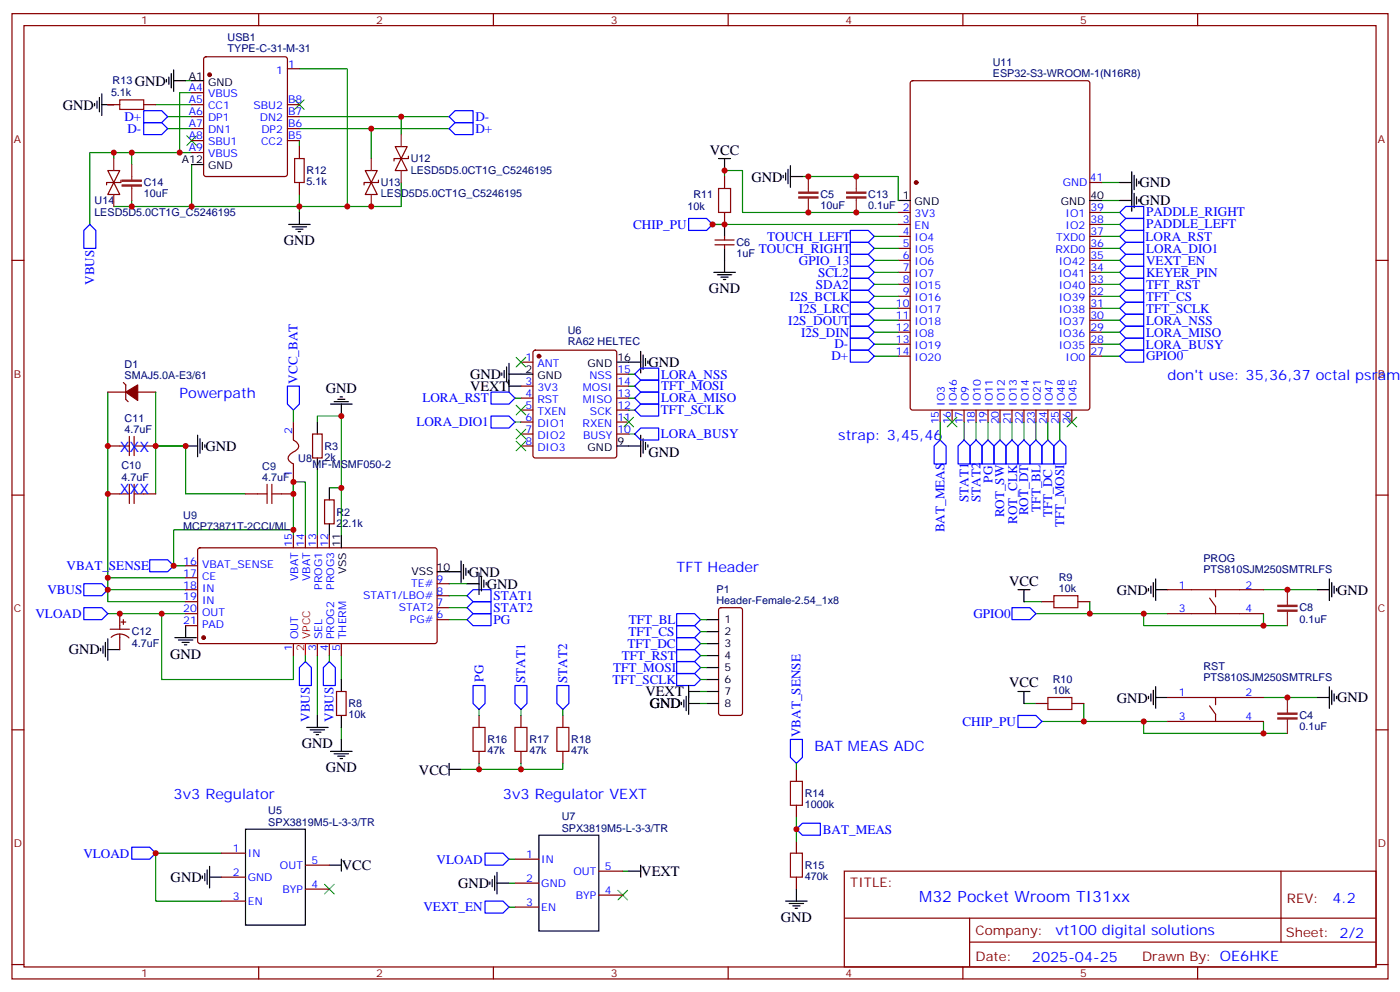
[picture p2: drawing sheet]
<svg xmlns="http://www.w3.org/2000/svg" width="412mm" height="292mm" viewBox="0 0 412 292" stroke-linecap="round" stroke-linejoin="round" font-family="sans-serif">
<g fill="none" stroke="#870000" stroke-width=".35">
<path d="M3.5 4h405.4v284.4h-405.4zM7.1 7.5h398.2v277.3h-398.2zM60.2 16.9l.5-.2h23.3l.5 .2 .2 .5v33.9l-.3 .5-.4 .2h-23.3l-.5-.2-.2-.5v-33.9zM76.2 4v3.5M145.3 4v3.5M214.5 4v3.5M283.6 4v3.5M352.8 4v3.5M31.7 30.8h3.6M42.3 30.8h3.6M56.4 30.8h3.6M56.4 27.3h3.6"/>
<path d="M56.4 34.4h3.6M56.4 37.9h3.6M84.7 30.8h3.5M84.7 34.4h3.5M84.7 37.9h3.5M84.7 20.2h3.5M268.3 24l.5-.2h51.5l.7 .4v95.9l-.4 .6-51.8 .1-.6-.5-.1-95.8zM31.7 50.2h3.6l-1.8 3.6zM33.5 53.8l1.8 3.5h-3.6zM35.6 53.1v.7h-4.2v.7M56.4 41.4h3.6M56.4 44.9h3.6"/>
<path d="M84.7 41.4h3.5M88.2 43.2v3.5M88.2 53.8v3.5M107.6 50.2h3.5l-1.7 3.6zM109.4 53.8l1.7 3.5h-3.5zM111.5 53.1v.7h-4.3v.7M116.4 43.2h3.5l-1.7 3.5zM118.2 46.7l1.7 3.5h-3.5zM120.3 46v.7h-4.2v.7M213.4 52v3.5M321 53.8h3.6M3.5 76.7h3.6"/>
<path d="M210.6 72.1h5.7M210.6 70.7h5.7M213.4 62.6v3.5M213.4 69.6v1.1M213.4 72.1v1.1M264.6 76.7h3.5M264.6 62.6h3.5M264.6 66.1h3.5M264.6 69.6h3.5M264.6 73.2h3.5M321 76.7h3.6M321 62.6h3.6"/>
<path d="M321 66.1h3.6M321 69.6h3.6M321 73.2h3.6M405.3 76.7h3.6M264.6 80.2h3.5M264.6 83.7h3.5M264.6 87.3h3.5M264.6 90.8h3.5M264.6 94.3h3.5M264.6 97.9h3.5M321 80.2h3.6M321 83.7h3.6"/>
<path d="M321 87.3h3.6M321 90.8h3.6M321 94.3h3.6M321 97.9h3.6M31.7 115.5h5.3M36.3 112.7l.7 .7v4.2l.7 .7M40.6 115.5h5.3M153.5 106.7h3.5M153.5 113.7h3.5M153.5 117.3h3.5M157.2 103.4l.5-.2h23.3l.5 .2 .2 .5v30.3l-.3 .5-.4 .2h-23.3l-.5-.2-.2-.5v-30.3zM181.7 113.7h3.5"/>
<path d="M181.7 117.3h3.5M181.7 110.2h3.5M264.6 101.4h3.5M264.6 104.9h3.5M321 101.4h3.6M321 104.9h3.6M31.7 131.4h3.6M42.3 131.4h3.6M86.4 124.3v5.3l.4 .3a1.56 1.56 0 0 1 .6 2.7l-1.4 .8a1.56 1.56 0 0 0-.5 2.7l.9 .6v5.3M92.1 127.8h2.8v7.1h-2.8zM153.5 131.4h3.5M153.5 120.8h3.5"/>
<path d="M153.5 124.3h3.5M153.5 127.8h3.5M181.7 120.8h3.5M181.7 124.3h3.5M181.7 127.8h3.5M276.9 120.8v3.5M280.5 120.8v3.5M284 120.8v3.5M287.5 120.8v3.5M291 120.8v3.5M294.6 120.8v3.5M298.1 120.8v3.5"/>
<path d="M301.6 120.8v3.5M305.2 120.8v3.5M308.7 120.8v3.5M312.2 120.8v3.5M315.7 120.8v3.5M3.5 145.8h3.6M31.7 145.5h3.6M42.3 145.5h3.6M72.3 145.5h3.5M82.9 145.5h3.5M86.4 157.8v3.6M90 157.8v3.6"/>
<path d="M93.5 157.8v3.6M95.6 147.2h2.8v7.1h-2.8zM97 157.8v3.6M405.3 145.8h3.6M54.7 166.7h3.5M54.7 170.2h3.5M54.7 173.7h3.5M54.7 177.2h3.5M58.4 161.6l.5-.2h69.4l.5 .7-.1 27.1-.6 .4-69.5-.1-.4-.6v-26.8zM128.8 179h3.5M128.8 175.5h3.5M128.8 171.9h3.5"/>
<path d="M211.9 179.2l.5-.2h5.6l.5 .2 .2 .5v30.3l-.2 .5-.5 .2h-5.6l-.5-.2-.2-.5v-30.3zM306.9 177.2h3.5M317.5 177.2h3.5M344 173.7h28.2M356.3 176.2l1.8 2.4v2.2M358.1 173.7v2.1M32.5 185.3h5.6M32.7 187.7a3.8 3.8 0 0 1 5.3 .2M35.3 180.8v4.5M35.3 186.8v4.5M35.6 183.2h1.4M36.3 182.5v1.4"/>
<path d="M54.7 180.8h3.5M54.7 184.3h3.5M86.4 189.6v3.5M93.5 189.6v3.5M97 189.6v3.5M100.5 189.6v3.5M128.8 182.5h3.5M344 180.8h28.2M3.5 215h3.6M99.1 203.7h2.9v7h-2.9zM141.1 210.7v3.6M153.5 210.7v3.6"/>
<path d="M165.8 210.7v3.6M305.2 207.2h3.5M315.7 207.2h3.6M344 205.5h28.2M344 212.5h28.2M356.3 207.9l1.8 2.5v2.1M358.1 205.5v2.1M405.3 215h3.6M141.1 221.3v3.6M153.5 221.3v3.6M165.8 221.3v3.6M234.6 226.6v3.6"/>
<path d="M234.6 237.2v3.5M65.3 251.3h7M65.3 258.4h7M90 254.8h7M151.7 253.1h7M176.4 256.6h7M234.6 247.8v3.5M234.6 258.4v3.5M248.7 256.6h156.6v28.2h-156.6zM377.3 256.6v20.9M65.3 265.4h7M90 261.9h7"/>
<path d="M151.7 260.1h7M151.7 267.2h7M176.4 263.7h7M248.7 270.5h156.5M285.6 277.5h119.6M285.6 270.5v14.1M3.5 284.1h3.6M76.2 284.8v3.6M145.3 284.8v3.6M214.5 284.8v3.6M283.6 284.8v3.6M352.8 284.8v3.6"/>
<path d="M405.3 284.1h3.6"/>
</g>
<g fill="none" stroke="#3c3" stroke-width=".35">
<path d="M86.8 29.4l2.8 2.8M89.6 29.4l-2.8 2.8M55 40l2.9 2.8M57.9 40l-2.9 2.8M152 119.4l2.9 2.8M152 105.3l2.9 2.8M154.9 119.4l-2.9 2.8M154.9 105.3l-2.9 2.8M152 126.4l2.9 2.9M152 130l2.9 2.8M154.9 126.4l-2.9 2.9M154.9 130l-2.9 2.8"/>
<path d="M183.8 122.9l2.8 2.8M186.6 122.9l-2.8 2.8M279 122.9l2.9 2.8M281.9 122.9l-2.9 2.8M314.3 122.9l2.8 2.8M317.1 122.9l-2.8 2.8M95.6 260.5l2.8 2.8M98.4 260.5l-2.8 2.8M182 262.3l2.9 2.8M184.9 262.3l-2.9 2.8"/>
</g>
<g fill="none" stroke="#00f" stroke-width=".35">
<path d="M42.3 36.1h5.3l1.8 1.8-1.8 1.8h-5.3zM42.3 32.6h5.3l1.8 1.8-1.8 1.7h-5.3zM132.3 37.9l1.8-1.8h5.2v3.6h-5.2zM132.3 34.4l1.8-1.8h5.2v3.5h-5.2zM26.5 66.1l1.7 1.8v5.3h-3.5v-5.3zM202.8 64.3h5.3l1.8 1.8-1.8 1.8h-5.3zM250.5 67.9h5.3l1.7 1.7-1.7 1.8h-5.3zM250.5 71.4h5.3l1.7 1.8-1.7 1.7h-5.3zM250.5 74.9h5.3l1.7 1.8-1.7 1.8h-5.3zM250.5 78.5h5.3l1.7 1.7-1.7 1.8h-5.3zM329.8 62.6l1.8-1.8h5.3v3.5h-5.3zM329.8 66.1l1.8-1.8h5.3v3.6h-5.3z"/>
<path d="M329.8 76.7l1.8-1.8h5.3v3.6h-5.3zM329.8 69.6l1.8-1.7h5.3v3.5h-5.3zM329.8 73.2l1.8-1.8h5.3v3.5h-5.3zM250.5 99.6h5.3l1.7 1.8-1.7 1.8h-5.3zM250.5 82h5.3l1.7 1.7-1.7 1.8h-5.3zM250.5 85.5h5.3l1.7 1.8-1.7 1.7h-5.3zM250.5 89h5.3l1.7 1.8-1.7 1.8h-5.3zM250.5 92.6h5.3l1.7 1.7-1.7 1.8h-5.3zM250.5 96.1h5.3l1.7 1.8-1.7 1.7h-5.3zM329.8 83.7l1.8-1.7h5.3v3.5h-5.3zM329.8 87.3l1.8-1.8h5.3v3.5h-5.3zM329.8 90.8l1.8-1.8h5.3v3.6h-5.3z"/>
<path d="M329.8 80.2l1.8-1.7h5.3v3.5h-5.3zM329.8 94.3l1.8-1.7h5.3v3.5h-5.3zM329.8 97.9l1.8-1.8h5.3v3.5h-5.3zM84.7 113.7h3.5v5.3l-1.8 1.8-1.7-1.8zM144.6 115.5h5.3l1.8 1.8-1.8 1.7h-5.3zM187 110.2l1.7-1.8h5.3v3.6h-5.3zM187 113.7l1.7-1.7h5.3v3.5h-5.3zM187 117.3l1.7-1.8h5.3v3.5h-5.3zM250.5 103.2h5.3l1.7 1.7-1.7 1.8h-5.3zM329.8 104.9l1.8-1.7h5.3v3.5h-5.3zM329.8 101.4l1.8-1.8h5.3v3.6h-5.3zM144.6 122.6h5.3l1.8 1.7-1.8 1.8h-5.3z"/>
<path d="M187 120.8l1.7-1.8h5.3v3.6h-5.3zM187 127.8l1.7-1.7h5.3v3.5h-5.3zM275.2 131.4l1.7-1.8 1.8 1.8v5.3h-3.5zM282.2 131.4l1.8-1.8 1.8 1.8v5.3h-3.6zM287.5 129.6l1.8 1.8v5.3h-3.5v-5.3zM291 129.6l1.8 1.8v5.3h-3.5v-5.3zM294.6 129.6l1.7 1.8v5.3h-3.5v-5.3zM298.1 129.6l1.8 1.8v5.3h-3.6v-5.3zM299.9 131.4l1.7-1.8 1.8 1.8v5.3h-3.5zM305.2 129.6l1.7 1.8v5.3h-3.5v-5.3zM306.9 131.4l1.8-1.8 1.7 1.8v5.3h-3.5zM312.2 129.6l1.8 1.8v5.3h-3.6v-5.3z"/>
<path d="M24.7 179h5.3l1.7 1.8-1.7 1.7h-5.3zM24.7 171.9h5.3l1.7 1.8-1.7 1.8h-5.3zM44.1 164.9h5.3l1.8 1.8-1.8 1.7h-5.3zM137.6 179l1.7-1.8h5.3v3.6h-5.3zM139.3 173.7h5.3v3.5h-5.3l-1.7-1.7zM298.1 179h5.3l1.8 1.8-1.8 1.7h-5.3zM90 194.9l1.7 1.7v5.3h-3.5v-5.3zM97 194.9l1.8 1.7v5.3h-3.6v-5.3zM137.6 182.5l1.7-1.7h5.3v3.5h-5.3zM199.3 194.9h5.3l1.8 1.7-1.8 1.8h-5.3zM199.3 198.4h5.3l1.8 1.8-1.8 1.7h-5.3zM199.3 191.3h5.3l1.8 1.8-1.8 1.8h-5.3z"/>
<path d="M199.3 187.8h5.3l1.8 1.8-1.8 1.7h-5.3zM199.3 184.3h5.3l1.8 1.8-1.8 1.7h-5.3zM199.3 180.8h5.3l1.8 1.7-1.8 1.8h-5.3zM139.3 201.9h3.6v5.3l-1.8 1.8-1.8-1.8zM151.7 201.9h3.5v5.3l-1.7 1.8-1.8-1.8zM164 201.9h3.6v5.3l-1.8 1.8-1.8-1.8zM232.8 217.8h3.6v5.3l-1.8 1.8-1.8-1.8zM299.9 210.7h5.3l1.7 1.8-1.7 1.8h-5.3zM38.8 249.6h5.3l1.8 1.7-1.8 1.8h-5.3zM142.9 251.3h5.3l1.7 1.8-1.7 1.7h-5.3zM234.6 244.3l1.8-1.8h5.3v3.5h-5.3zM142.9 265.4h5.3l1.7 1.8-1.7 1.8h-5.3z"/>
</g>
<g fill="none" stroke="#008700" stroke-width=".35">
<path d="M31.7 30.8h1.8M45.9 30.8h10.5M49.4 37.9h7M49.4 34.4h7M54.7 23.8h1.7M56.4 27.3h-3.5v17.6M88.2 20.2h14.1v40.6M88.2 37.9h44.1M88.2 34.4h44.1M109.4 37.9v8.8M118.2 34.4v5.3M33.5 44.9v1.8"/>
<path d="M38.8 44.9v3.6M38.8 59.1v1.7M56.4 44.9h-29.9v21.2M56.4 48.5v12.3M88.2 41.4v1.8M88.2 57.3v5.3M118.2 53.8v7h-84.7M213.4 52v-1.8h5.3v12.4h45.9M236.4 52h28.2v7.1M324.6 53.8h5.2M324.6 59.1h5.2M209.9 66.1h54.7"/>
<path d="M257.5 73.2h7.1M257.5 69.6h7.1M257.5 76.7h7.1M324.6 66.1h5.2M324.6 73.2h5.2M324.6 69.6h5.2M324.6 76.7h5.2M324.6 62.6h5.2M257.5 83.7h7.1M257.5 87.3h7.1M257.5 90.8h7.1M257.5 80.2h7.1"/>
<path d="M257.5 94.3h7.1M257.5 97.9h7.1M324.6 83.7h5.2M324.6 87.3h5.2M324.6 90.8h5.2M324.6 80.2h5.2M324.6 94.3h5.2M324.6 97.9h5.2M31.7 115.5v58.2M45.9 115.5v15.9h8.8M151.7 117.3h1.8M185.2 110.2h1.8"/>
<path d="M185.2 113.7h1.8M185.2 117.3h1.8M257.5 104.9h7.1M257.5 101.4h7.1M324.6 104.9h5.2M324.6 101.4h5.2M54.7 131.4v14.1h17.6M54.7 131.4h-8.8v14.1M86.4 120.8v3.5M93.5 124.3v-1.7h7v35.2M93.5 138.4v19.4M151.7 124.3h1.8"/>
<path d="M185.2 120.8h1.8M185.2 127.8h1.8M276.9 124.3v5.3M284 124.3v5.3M287.5 124.3v5.3M291 124.3v5.3M294.6 124.3v5.3M298.1 124.3v5.3M301.6 124.3v5.3M305.2 124.3v5.3M308.7 124.3v5.3M312.2 124.3v5.3"/>
<path d="M86.4 156.1h-35.2v10.6h3.5M86.4 157.8v-15.8h3.6v15.8M86.4 142v3.5M97 143.7h3.5M31.7 170.2h23M54.7 173.7h-23v3.5h23M132.3 171.9h5.3M132.3 175.5h5.3M132.3 179h5.3M301.6 177.2h5.3M321 177.2v3.6M372.2 173.7h15.9"/>
<path d="M31.7 180.8h23M47.6 180.8v19.4h38.8v-7.1M90 193.1v1.8M93.5 193.1v17.6M97 193.1v1.8M100.5 193.1v7.1M132.3 182.5h5.3M206.4 182.5h1.7M206.4 186.1h1.7M206.4 189.6h1.7M206.4 193.1h1.7M206.4 196.6h1.7"/>
<path d="M305.2 180.8h38.8M336.9 180.8v3.5h35.3v-3.5M372.2 184.3h7M100.5 214.3v3.5M141.1 209v1.7M153.5 209v1.7M165.8 209v1.7M206.4 207.2h1.7M206.4 200.2h1.7M206.4 203.7h1.7M301.6 207.2h3.6M306.9 212.5h37.1"/>
<path d="M319.3 207.2v5.3M336.9 212.5v3.5h35.3v-3.5M372.2 216h7M372.2 205.5h15.9M141.1 224.9v1.7h-5.3M153.5 224.9v1.7h-12.4M165.8 224.9v1.7h-12.3M234.6 224.9v1.7M65.3 251.3h-19.4v14.1h19.4M149.9 253.1h1.8M183.4 256.6h1.8M234.6 240.7v7.1"/>
<path d="M149.9 260.1h1.8M149.9 267.2h1.8"/>
</g>
<g fill="none" stroke="#000" stroke-width=".35">
<path d="M27.9 30.5v.7M28.6 29.8v2.1M29.3 28.7v4.2M30 30.8h3.5M30 27.7v6.3M49 23.4v.7M49.7 22.7v2.1M50.4 21.7v4.2M51.2 23.8h3.5M51.2 20.6v6.4M56.4 23.8h3.6M56.4 48.5h3.6"/>
<path d="M211.7 46.7h3.5M213.4 46.7v3.5M230.7 51.6v.8M231.4 50.9v2.2M232.1 49.9v4.2M232.8 52h3.6M232.8 48.8v6.4M264.6 59.1h3.5M321 59.1h3.6M329.8 59.1h3.6M329.8 53.8h3.6M333.4 50.6v11.6"/>
<path d="M334.1 51.6v4.3M334.1 56.9v4.3M334.8 52.7v2.1M334.8 58v2.1M335.5 53.4v.7M335.5 58.7v.7M85 66.1h6.4M86.1 66.8h4.2M87.1 67.5h2.2M87.8 68.2h.7M88.2 62.6v3.5M213.4 66.1v3.5"/>
<path d="M213.4 73.2v7M210.3 80.2h6.3M211.3 80.9h4.2M212.4 81.6h2.1M213.1 82.3h.7M97.4 119h6.3M98.4 118.3h4.3M99.5 117.6h2.1M100.2 116.9h.7M100.5 119v3.6M147.8 109.9v.7M148.5 109.1v2.2"/>
<path d="M149.2 108.1v4.2M149.9 110.2h7.1M149.9 107v8.5M149.9 113.7h3.6M181.7 106.7h7M188.7 103.5v6.4M189.4 104.6v4.2M190.1 105.6v2.1M190.9 106.3v.7M54.7 131.4h3.5M58.2 128.2v6.3M58.9 129.3v4.2"/>
<path d="M59.6 130.3v2.1M60.3 131v.7M93.5 124.3v3.5M93.5 134.9v3.5M181.7 131.4h7M188.7 128.2v6.3M189.4 129.3v4.2M190.1 130.3v2.1M190.9 131v.7M97 143.7v3.5M97 154.3v3.5M100.5 157.8v3.6"/>
<path d="M128.8 168.4h7M135.8 165.2v6.4M136.5 166.3v4.2M137.2 167.4v2.1M137.6 171.9h3.5M137.9 168.1v.7M141.1 168.8v6.3M141.8 169.8v4.3M142.5 170.9v2.1M143.2 171.6v.7M299.9 173.7h3.5M301.6 173.7v3.5"/>
<path d="M338.3 173.4v.7M339 172.6v2.2M339.7 171.6v4.2M340.4 173.7h3.6M340.4 170.5v6.4M388.1 173.7h3.5M391.6 170.5v6.4M392.3 171.6v4.2M393 172.6v2.2M393.7 173.4v.7M29.6 191v.7M30.3 190.3v2.1"/>
<path d="M31 189.2v4.3M31.7 191.3h3.6M31.7 188.2v6.3M51.5 187.8h6.4M52.6 188.5h4.2M53.6 189.2h2.1M54.3 189.9h.7M54.7 184.3v3.5M208.1 182.5h3.6M208.1 186.1h3.6M208.1 189.6h3.6M208.1 193.1h3.6"/>
<path d="M208.1 196.6h3.6M90.3 214.3h6.4M91.4 215h4.2M92.4 215.7h2.1M93.1 216.4h.7M93.5 210.7v3.6M100.5 200.2v3.5M100.5 210.7v3.6M100.5 217.8v3.5M200.7 206.9v.7M201.4 206.2v2.1M202.1 205.1v4.2"/>
<path d="M202.8 203.7h3.6M202.8 207.2h3.6M202.8 201.9v8.5M208.1 203.7h3.6M208.1 200.2h3.6M208.1 207.2h3.6M299.9 203.7h3.5M301.6 203.7v3.5M338.3 205.1v.7M339 204.4v2.1M339.7 203.3v4.3M340.4 205.5h3.6"/>
<path d="M340.4 202.3v6.3M388.1 205.5h3.5M391.6 202.3v6.3M392.3 203.3v4.3M393 204.4v2.1M393.7 205.1v.7M97.4 221.3h6.3M98.4 222h4.3M99.5 222.7h2.1M100.2 223.4h.7M132.3 226.6h3.5M132.3 224.9v3.5"/>
<path d="M59.6 258v.7M60.3 257.3v2.1M61 256.3v4.2M61.7 258.4h3.6M61.7 255.2v6.3M72.3 244.3h17.7v28.2h-17.7zM97 254.8h3.5M100.5 253.1v3.5M144.3 259.8v.7M145 259.1v2.1M145.7 258v4.3M146.4 257v6.3"/>
<path d="M158.7 246h17.7v28.2h-17.7zM185.2 256.6h3.5M188.7 254.8v3.6M146.4 260.1h3.5M231.4 265.4h6.4M232.5 266.1h4.2M233.5 266.8h2.2M234.2 267.5h.7M234.6 261.9v3.5"/>
</g>
<g fill="none" stroke="#a10000" stroke-width=".35">
<path d="M35.3 29.4h7v2.8h-7zM86.8 46.7h2.8v7.1h-2.8zM211.7 55.5h3.5v7.1h-3.5zM35.3 131.4h2.8M38.1 128.6v5.6M39.5 131.4h2.8M39.5 128.6v5.6M35.3 145.5h2.8M38.1 142.7v5.6M39.5 142.7v5.6M39.5 145.5h2.8M75.8 145.5h2.9"/>
<path d="M78.7 142.7v5.6M80.1 145.5h2.8M80.1 142.7v5.6M310.4 175.5h7.1v3.5h-7.1zM139.3 214.3h3.6v7h-3.6zM151.7 214.3h3.5v7h-3.5zM164 214.3h3.6v7h-3.6zM308.7 205.5h7v3.5h-7zM232.8 230.2h3.6v7h-3.6zM232.8 251.3h3.6v7.1h-3.6z"/>
</g>
<g fill="#870000" stroke="#870000" stroke-width=".35">
<path d="M37 115.5l3.6-2.1v4.6z"/>
<circle cx="60" cy="187.8" r=".53"/>
<circle cx="269.9" cy="53.8" r=".53"/>
<circle cx="61.7" cy="22" r=".53"/>
<circle cx="158.7" cy="104.9" r=".53"/>
</g>
<path d="M90 189.6v3.5" fill="none" stroke="#f00" stroke-width=".35"/>
<g fill="none" stroke="#8c2424" stroke-width=".35">
<path d="M118.2 39.7v3.5M33.5 46.7v3.5M33.5 57.3v3.5M38.8 48.5v4.6M38.8 54.8v4.3M109.4 46.7v3.5M109.4 57.3v3.5M118.2 50.2v3.6M238.1 52v4.6M238.1 58.3v4.3M252.2 52v4.6M252.2 58.3v4.3"/>
<path d="M379.2 173.7v4.6M379.2 180.1v4.2M379.2 205.5v4.5M379.2 211.8v4.2"/>
</g>
<g fill="#8c2424" stroke="#8c2424" stroke-width=".35">
<path d="M376.4 178.3h5.7v.3h-5.7z"/>
<path d="M376.4 179.7h5.7v.4h-5.7z"/>
<path d="M376.4 210h5.7v.4h-5.7z"/>
<path d="M376.4 211.5h5.7v.3h-5.7z"/>
<path d="M235.3 56.6h5.6v.3h-5.6z"/>
<path d="M235.3 58h5.6v.3h-5.6z"/>
<path d="M249.4 56.6h5.7v.3h-5.7z"/>
<path d="M249.4 58h5.7v.3h-5.7z"/>
<path d="M36 53.1h5.6v.3h-5.6z"/>
<path d="M36 54.5h5.6v.3h-5.6z"/>
</g>
<g fill="#c00">
<circle cx="31.8" cy="170.2" r=".88"/>
<circle cx="100.5" cy="143.7" r=".88"/>
<circle cx="100.5" cy="122.6" r=".88"/>
<circle cx="54.7" cy="131.4" r=".88"/>
<circle cx="86.4" cy="145.5" r=".88"/>
<circle cx="47.6" cy="180.8" r=".88"/>
<circle cx="45.9" cy="131.4" r=".88"/>
<circle cx="31.8" cy="145.5" r=".88"/>
<circle cx="35.3" cy="180.8" r=".88"/>
<circle cx="45.9" cy="251.3" r=".88"/>
<circle cx="31.8" cy="173.7" r=".88"/>
<circle cx="372.2" cy="216" r=".88"/>
<circle cx="372.2" cy="184.3" r=".88"/>
<circle cx="379.2" cy="173.7" r=".88"/>
<circle cx="379.2" cy="205.5" r=".88"/>
<circle cx="319.3" cy="212.5" r=".88"/>
<circle cx="321" cy="180.8" r=".88"/>
<circle cx="336.9" cy="212.5" r=".88"/>
<circle cx="336.9" cy="180.8" r=".88"/>
<circle cx="238.1" cy="62.6" r=".88"/>
<circle cx="252.2" cy="62.6" r=".88"/>
<circle cx="213.4" cy="50.2" r=".88"/>
<circle cx="209.9" cy="66.1" r=".88"/>
<circle cx="213.4" cy="66.1" r=".88"/>
<circle cx="238.1" cy="52" r=".88"/>
<circle cx="252.2" cy="52" r=".88"/>
<circle cx="102.3" cy="60.8" r=".88"/>
<circle cx="52.9" cy="44.9" r=".88"/>
<circle cx="38.8" cy="60.8" r=".88"/>
<circle cx="56.4" cy="60.8" r=".88"/>
<circle cx="33.5" cy="44.9" r=".88"/>
<circle cx="38.8" cy="44.9" r=".88"/>
<circle cx="109.4" cy="60.8" r=".88"/>
<circle cx="88.2" cy="60.8" r=".88"/>
<circle cx="109.4" cy="37.9" r=".88"/>
<circle cx="118.2" cy="34.4" r=".88"/>
<circle cx="86.4" cy="156.1" r=".88"/>
<circle cx="234.6" cy="244.3" r=".88"/>
<circle cx="86.4" cy="142" r=".88"/>
<circle cx="51.2" cy="166.7" r=".88"/>
<circle cx="141.1" cy="226.6" r=".88"/>
<circle cx="153.5" cy="226.6" r=".88"/>
<circle cx="31.8" cy="131.4" r=".88"/>
</g>
<text font-size="4.6" fill="#00f" x="270.8" y="265.6">M32 Pocket Wroom TI31xx</text>
<g font-size="4.2">
<text x="39.7" y="25.2">GND</text>
<text x="18.5" y="32.3">GND</text>
<text x="209.1" y="45.5">VCC</text>
<text x="221.4" y="53.5">GND</text>
<text x="335.7" y="55.2">GND</text>
<text x="335.7" y="60.5">GND</text>
<text x="83.6" y="72.3">GND</text>
<text x="208.8" y="86.4">GND</text>
<text x="138.5" y="111.7">GND</text>
<text x="191" y="108.1">GND</text>
<text x="96" y="115.8">GND</text>
<text x="138.5" y="115.2">VEXT</text>
<text x="60.5" y="132.8">GND</text>
<text x="191" y="134.6">GND</text>
<text x="138.1" y="169.8">GND</text>
<text x="143.4" y="173.4">GND</text>
<text x="297.3" y="172.5">VCC</text>
<text x="329" y="175.2">GND</text>
<text x="393.9" y="175.2">GND</text>
<text x="20.3" y="192.8">GND</text>
<text x="50.1" y="194">GND</text>
<text x="297.3" y="202.5">VCC</text>
<text x="190.1" y="205.1">VEXT</text>
<text x="191.4" y="208.7">GND</text>
<text x="329" y="207">GND</text>
<text x="393.9" y="206.9">GND</text>
<text x="88.9" y="220.5">GND</text>
<text x="96" y="227.5">GND</text>
<text x="123.4" y="228.2">VCC</text>
<text x="100.7" y="256.3">VCC</text>
<text x="50.3" y="259.8">GND</text>
<text x="134.9" y="261.6">GND</text>
<text x="188.9" y="258">VEXT</text>
<text x="230" y="271.6">GND</text>
</g>
<g font-size="4.2" fill="#00f">
<text x="344" y="112">don't use: 35,36,37 octal psram</text>
<text x="52.9" y="117.3">Powerpath</text>
<text x="246.9" y="129.6">strap: 3,45,46</text>
<text x="35.3" y="133.1">XXX</text>
<text x="35.3" y="145.5">XXX</text>
<text x="199.3" y="168.4">TFT Header</text>
<text x="239.9" y="221.3">BAT MEAS ADC</text>
<text x="51.2" y="235.4">3v3 Regulator</text>
<text x="148.2" y="235.4">3v3 Regulator VEXT</text>
<text x="392.5" y="265.9">4.2</text>
<text x="310.9" y="275.4">vt100 digital solutions</text>
<text x="304" y="283.2">2025-04-25</text>
</g>
<g font-size="3.9" fill="#00f">
<text x="36.7" y="35.6">D+</text>
<text x="140.1" y="35.7">D-</text>
<text x="37.6" y="39.2">D-</text>
<text x="140.1" y="39.2">D+</text>
<text x="337.6" y="63.7">PADDLE_RIGHT</text>
<text x="186.5" y="67.4">CHIP_PU</text>
<text x="226" y="71.1">TOUCH_LEFT</text>
<text x="337.4" y="70.9">LORA_RST</text>
<text x="337.6" y="67.2">PADDLE_LEFT</text>
<text x="223.5" y="74.6">TOUCH_RIGHT</text>
<text x="337.6" y="74.5">LORA_DIO1</text>
<text x="27.7" y="83.9" transform="rotate(-90 27.7 83.9)">VBUS</text>
<text x="235.3" y="78">GPIO_13</text>
<text x="241" y="81.5">SCL2</text>
<text x="337.6" y="81.5">KEYER_PIN</text>
<text x="337.6" y="78">VEXT_EN</text>
<text x="232.6" y="88.6">I2S_BCLK</text>
<text x="240.4" y="85">SDA2</text>
<text x="337.6" y="85.1">TFT_RST</text>
<text x="337.6" y="88.6">TFT_CS</text>
<text x="232.2" y="95.7">I2S_DOUT</text>
<text x="235.3" y="92.3">I2S_LRC</text>
<text x="337.6" y="92.1">TFT_SCLK</text>
<text x="337.6" y="95.6">LORA_NSS</text>
<text x="236" y="99.2">I2S_DIN</text>
<text x="337.6" y="99.1">LORA_MISO</text>
<text x="244.9" y="106.1">D+</text>
<text x="245.8" y="102.6">D-</text>
<text x="337.6" y="102.7">LORA_BUSY</text>
<text x="337.6" y="106.2">GPIO0</text>
<text x="87.7" y="113" transform="rotate(-90 87.7 113)">VCC_BAT</text>
<text x="194.7" y="111.5">LORA_NSS</text>
<text x="124.4" y="118.5">LORA_RST</text>
<text x="194.7" y="115">TFT_MOSI</text>
<text x="194.7" y="118.5">LORA_MISO</text>
<text x="122.7" y="125.6">LORA_DIO1</text>
<text x="194.7" y="122.1">TFT_SCLK</text>
<text x="194.7" y="129.1">LORA_BUSY</text>
<text x="292.3" y="142.2" transform="rotate(-90 292.3 142.2)">PG</text>
<text x="285.3" y="147.9" transform="rotate(-90 285.3 147.9)">STAT1</text>
<text x="288.8" y="147.9" transform="rotate(-90 288.8 147.9)">STAT2</text>
<text x="295.8" y="152.4" transform="rotate(-90 295.8 152.4)">ROT_SW</text>
<text x="299.6" y="154.3" transform="rotate(-90 299.6 154.3)">ROT_CLK</text>
<text x="302.9" y="151.8" transform="rotate(-90 302.9 151.8)">ROT_DT</text>
<text x="306.5" y="150.7" transform="rotate(-90 306.5 150.7)">TFT_BL</text>
<text x="309.9" y="152.4" transform="rotate(-90 309.9 152.4)">TFT_DC</text>
<text x="313.5" y="155.4" transform="rotate(-90 313.5 155.4)">TFT_MOSI</text>
<text x="278.2" y="156.8" transform="rotate(-90 278.2 156.8)">BAT_MEAS</text>
<text x="19.6" y="168">VBAT_SENSE</text>
<text x="14" y="175">VBUS</text>
<text x="145.3" y="176.7">STAT1</text>
<text x="10.4" y="182.1">VLOAD</text>
<text x="145.3" y="183.7">PG</text>
<text x="145.3" y="180.2">STAT2</text>
<text x="185.2" y="183.8">TFT_BL</text>
<text x="286.7" y="182">GPIO0</text>
<text x="184.8" y="190.9">TFT_DC</text>
<text x="185.1" y="187.4">TFT_CS</text>
<text x="180.6" y="197.9">TFT_MOSI</text>
<text x="183.1" y="194.4">TFT_RST</text>
<text x="142.4" y="200.8" transform="rotate(-90 142.4 200.8)">PG</text>
<text x="154.7" y="201.2" transform="rotate(-90 154.7 201.2)">STAT1</text>
<text x="167" y="201.2" transform="rotate(-90 167 201.2)">STAT2</text>
<text x="180.4" y="201.4">TFT_SCLK</text>
<text x="91.2" y="212.7" transform="rotate(-90 91.2 212.7)">VBUS</text>
<text x="98.3" y="212.7" transform="rotate(-90 98.3 212.7)">VBUS</text>
<text x="283.5" y="213.8">CHIP_PU</text>
<text x="235.8" y="217.1" transform="rotate(-90 235.8 217.1)">VBAT_SENSE</text>
<text x="242.4" y="245.6">BAT_MEAS</text>
<text x="24.6" y="252.6">VLOAD</text>
<text x="128.6" y="254.4">VLOAD</text>
<text x="124.7" y="268.5">VEXT_EN</text>
</g>
<g font-size="3.9" fill="#800">
<text x="250.5" y="261.2">TITLE:</text>
<text x="379.1" y="265.9">REV:</text>
<text x="287.4" y="275.4">Company:</text>
<text x="378.7" y="276">Sheet: 2/2</text>
<text x="287.4" y="283.1">Date:</text>
<text x="336.4" y="283.2">Drawn By: OE6HKE</text>
</g>
<g font-size="3.2" fill="#800">
<text x="41.6" y="7">1</text>
<text x="110.8" y="7">2</text>
<text x="179.9" y="7">3</text>
<text x="249.1" y="7">4</text>
<text x="318.2" y="7">5</text>
<text x="4.1" y="42.1">A</text>
<text x="405.9" y="42.1">A</text>
<text x="4.1" y="111.3">B</text>
<text x="405.9" y="111.3">B</text>
<text x="4.1" y="180.4">C</text>
<text x="405.9" y="180.4">C</text>
<text x="4.1" y="249.6">D</text>
<text x="405.9" y="249.6">D</text>
<text x="41.6" y="287.8">1</text>
<text x="110.8" y="287.8">2</text>
<text x="179.9" y="287.8">3</text>
<text x="249.1" y="287.8">4</text>
<text x="318.2" y="287.8">5</text>
</g>
<g font-size="3.2" fill="#000080">
<text x="67" y="15.3">TYPE-C-31-M-31</text>
<text x="67" y="12.1">USB1</text>
<text x="292.5" y="22.7">ESP32-S3-WROOM-1(N16R8)</text>
<text x="292.5" y="19.5">U11</text>
<text x="32.7" y="28.4">5.1k</text>
<text x="33.2" y="24.9">R13</text>
<text x="121" y="47.8">U12</text>
<text x="90.3" y="51.3">R12</text>
<text x="121" y="51.1">LESD5D5.0CT1G_C5246195</text>
<text x="42.3" y="58.2">10uF</text>
<text x="42.3" y="54.9">C14</text>
<text x="90.3" y="54.6">5.1k</text>
<text x="112.2" y="58.2">LESD5D5.0CT1G_C5246195</text>
<text x="112.2" y="54.9">U13</text>
<text x="204.3" y="58.5">R11</text>
<text x="241.7" y="58.4">C5</text>
<text x="255.8" y="58.4">C13</text>
<text x="27.8" y="63.8">LESD5D5.0CT1G_C5246195</text>
<text x="27.9" y="60.2">U14</text>
<text x="202.5" y="62">10k</text>
<text x="241.7" y="61.7">10uF</text>
<text x="255.8" y="61.7">0.1uF 2</text>
<text x="217" y="75.8">1uF</text>
<text x="217" y="72.6">C6</text>
<text x="167.2" y="101.7">RA62 HELTEC</text>
<text x="167.2" y="98.4">U6</text>
<text x="36.7" y="111.6">SMAJ5.0A-E3/61</text>
<text x="36.7" y="108.3">D1</text>
<text x="36.7" y="124.3">C11</text>
<text x="36.7" y="127.5">4.7uF</text>
<text x="87.9" y="136.1">U8</text>
<text x="92.1" y="137.8">MF-MSMF050-2</text>
<text x="95.6" y="135.8">2k</text>
<text x="95.6" y="132.5">R3</text>
<text x="35.8" y="141.6">4.7uF</text>
<text x="35.8" y="138.3">C10</text>
<text x="77.3" y="141.6">4.7uF</text>
<text x="77.3" y="138.4">C9</text>
<text x="54" y="152.8">U9</text>
<text x="99.1" y="155.2">22.1k</text>
<text x="99.1" y="151.9">R2</text>
<text x="54" y="156.1">MCP73871T-2CCI/ML</text>
<text x="354.5" y="165.6">PROG</text>
<text x="311.9" y="171.2">R9</text>
<text x="354.5" y="168.8">PTS810SJM250SMTRLFS</text>
<text x="211.1" y="177.9">Header-Female-2.54_1x8</text>
<text x="211.1" y="174.8">P1</text>
<text x="311.9" y="174.4">10k</text>
<text x="382.8" y="183.4">0.1uF</text>
<text x="382.8" y="180.1">C8</text>
<text x="38.8" y="190.5">4.7uF</text>
<text x="38.8" y="187.1">C12</text>
<text x="354.5" y="197.3">RST</text>
<text x="310.1" y="201.2">R10</text>
<text x="354.5" y="200.5">PTS810SJM250SMTRLFS</text>
<text x="102.7" y="208.4">R8</text>
<text x="310.1" y="204.4">10k</text>
<text x="102.7" y="211.5">10k</text>
<text x="382.8" y="215.2">0.1uF</text>
<text x="382.8" y="211.8">C4</text>
<text x="143.6" y="218.9">R16</text>
<text x="155.9" y="218.9">R17</text>
<text x="168.3" y="218.9">R18</text>
<text x="143.6" y="222.2">47k</text>
<text x="155.9" y="222.2">47k</text>
<text x="168.3" y="222.2">47k</text>
<text x="79" y="239.9">U5</text>
<text x="237.1" y="238.1">1000k</text>
<text x="237.1" y="234.8">R14</text>
<text x="79" y="243.2">SPX3819M5-L-3-3/TR</text>
<text x="165.5" y="245">SPX3819M5-L-3-3/TR</text>
<text x="165.5" y="241.7">U7</text>
<text x="237.1" y="255.9">R15</text>
<text x="237.1" y="259.2">470k</text>
</g>
<g font-size="3.2">
<text x="55.6" y="23.4">A1</text>
<text x="61.3" y="25.2">GND</text>
<text x="53.6" y="48.1">A12</text>
<text x="61.3" y="49.9">GND</text>
<text x="265.9" y="58.7">1</text>
<text x="321.2" y="58.7">40</text>
<text x="269.4" y="60.5">GND</text>
<text x="312.4" y="60.5">GND</text>
<text x="181.9" y="106.3">16</text>
<text x="154.8" y="109.9">2</text>
<text x="158.3" y="111.6">GND</text>
<text x="173.1" y="108.1">GND</text>
<text x="181.9" y="131">9</text>
<text x="173.1" y="132.8">GND</text>
<text x="100.2" y="161.2" transform="rotate(-90 100.2 161.2)">11</text>
<text x="102" y="169.2" transform="rotate(-90 102 169.2)">VSS</text>
<text x="121.2" y="169.5">VSS</text>
<text x="128.6" y="168.1">10</text>
<text x="213.4" y="183.6">1</text>
<text x="213.4" y="187.1">2</text>
<text x="213.4" y="190.6">3</text>
<text x="213.4" y="194.2">4</text>
<text x="213.4" y="197.7">5</text>
<text x="213.4" y="201.2">6</text>
<text x="213.4" y="204.8">7</text>
<text x="213.4" y="208.3">8</text>
</g>
<g font-size="3.2" fill="#00f">
<text x="81.3" y="21.7">1</text>
<text x="84.8" y="19.9">1</text>
<text x="55.6" y="27">A4</text>
<text x="61.3" y="28.7">VBUS</text>
<text x="55.6" y="30.5">A5</text>
<text x="55.6" y="34">A6</text>
<text x="61.3" y="32.2">CC1</text>
<text x="61.3" y="35.8">DP1</text>
<text x="74.7" y="32.2">SBU2</text>
<text x="76.5" y="35.8">DN2</text>
<text x="84.8" y="34">B7</text>
<text x="84.8" y="30.5">B8</text>
<text x="55.6" y="37.5">A7</text>
<text x="55.6" y="41.1">A8</text>
<text x="61.3" y="39.3">DN1</text>
<text x="77" y="39.3">DP2</text>
<text x="84.8" y="41.1">B5</text>
<text x="84.8" y="37.5">B6</text>
<text x="55.6" y="44.6">A9</text>
<text x="61.3" y="42.8">SBU1</text>
<text x="61.3" y="46.4">VBUS</text>
<text x="76.9" y="42.8">CC2</text>
<text x="321" y="53.4">41</text>
<text x="313" y="54.8">GND</text>
<text x="265.9" y="65.8">3</text>
<text x="269.4" y="64">3V3</text>
<text x="313.9" y="64">IO1</text>
<text x="321.2" y="65.8">38</text>
<text x="321.2" y="62.2">39</text>
<text x="265.9" y="69.3">4</text>
<text x="269.4" y="67.5">EN</text>
<text x="269.4" y="71">IO4</text>
<text x="311.1" y="71">TXD0</text>
<text x="313.9" y="67.5">IO2</text>
<text x="321.2" y="69.3">37</text>
<text x="265.9" y="72.8">5</text>
<text x="265.9" y="76.3">6</text>
<text x="269.4" y="74.6">IO5</text>
<text x="310.9" y="74.6">RXD0</text>
<text x="321.2" y="76.3">35</text>
<text x="321.2" y="72.8">36</text>
<text x="265.9" y="79.9">7</text>
<text x="265.9" y="83.4">8</text>
<text x="269.4" y="78.1">IO6</text>
<text x="269.4" y="81.6">IO7</text>
<text x="311.9" y="81.6">IO41</text>
<text x="311.9" y="78.1">IO42</text>
<text x="321.2" y="83.4">33</text>
<text x="321.2" y="79.9">34</text>
<text x="265.9" y="86.9">9</text>
<text x="269.4" y="85.2">IO15</text>
<text x="269.4" y="88.7">IO16</text>
<text x="311.9" y="88.7">IO39</text>
<text x="311.9" y="85.2">IO40</text>
<text x="321.2" y="86.9">32</text>
<text x="263.9" y="90.5">10</text>
<text x="263.9" y="94">11</text>
<text x="269.4" y="92.2">IO17</text>
<text x="269.4" y="95.7">IO18</text>
<text x="311.9" y="95.7">IO37</text>
<text x="311.9" y="92.2">IO38</text>
<text x="321.2" y="94">30</text>
<text x="321.2" y="90.5">31</text>
<text x="263.9" y="97.5">12</text>
<text x="263.9" y="101">13</text>
<text x="269.4" y="99.3">IO8</text>
<text x="311.9" y="99.3">IO36</text>
<text x="321.2" y="101">28</text>
<text x="321.2" y="97.5">29</text>
<text x="154.8" y="106.3">1</text>
<text x="263.9" y="104.6">14</text>
<text x="269.4" y="102.8">IO19</text>
<text x="269.4" y="106.3">IO20</text>
<text x="311.9" y="102.8">IO35</text>
<text x="313.9" y="106.3">IO0</text>
<text x="321.2" y="104.6">27</text>
<text x="154.8" y="113.4">3</text>
<text x="158.3" y="108.1">ANT</text>
<text x="173.7" y="111.6">NSS</text>
<text x="181.9" y="113.4">14</text>
<text x="181.9" y="109.9">15</text>
<text x="154.8" y="116.9">4</text>
<text x="158.3" y="115.1">3V3</text>
<text x="158.3" y="118.7">RST</text>
<text x="171.7" y="118.7">MISO</text>
<text x="171.7" y="115.1">MOSI</text>
<text x="181.9" y="116.9">13</text>
<text x="278.3" y="119.5" transform="rotate(-90 278.3 119.5)">IO3</text>
<text x="281.9" y="119.5" transform="rotate(-90 281.9 119.5)">IO46</text>
<text x="285.4" y="119.5" transform="rotate(-90 285.4 119.5)">IO9</text>
<text x="288.9" y="119.5" transform="rotate(-90 288.9 119.5)">IO10</text>
<text x="292.5" y="119.5" transform="rotate(-90 292.5 119.5)">IO11</text>
<text x="296" y="119.5" transform="rotate(-90 296 119.5)">IO12</text>
<text x="299.5" y="119.5" transform="rotate(-90 299.5 119.5)">IO13</text>
<text x="303" y="119.5" transform="rotate(-90 303 119.5)">IO14</text>
<text x="306.6" y="119.5" transform="rotate(-90 306.6 119.5)">IO21</text>
<text x="310.1" y="119.5" transform="rotate(-90 310.1 119.5)">IO47</text>
<text x="313.6" y="119.5" transform="rotate(-90 313.6 119.5)">IO48</text>
<text x="317.1" y="119.5" transform="rotate(-90 317.1 119.5)">IO45</text>
<text x="154.8" y="120.4">5</text>
<text x="154.8" y="124">6</text>
<text x="158.3" y="122.2">TXEN</text>
<text x="158.3" y="125.7">DIO1</text>
<text x="171.6" y="125.7">RXEN</text>
<text x="173.8" y="122.2">SCK</text>
<text x="181.9" y="124">11</text>
<text x="181.9" y="120.4">12</text>
<text x="276.6" y="125" transform="rotate(-90 276.6 125)">15</text>
<text x="280.1" y="125" transform="rotate(-90 280.1 125)">16</text>
<text x="283.6" y="125" transform="rotate(-90 283.6 125)">17</text>
<text x="287.2" y="125" transform="rotate(-90 287.2 125)">18</text>
<text x="290.7" y="125" transform="rotate(-90 290.7 125)">19</text>
<text x="294.2" y="125" transform="rotate(-90 294.2 125)">20</text>
<text x="297.7" y="125" transform="rotate(-90 297.7 125)">21</text>
<text x="301.3" y="125" transform="rotate(-90 301.3 125)">22</text>
<text x="304.8" y="125" transform="rotate(-90 304.8 125)">23</text>
<text x="308.3" y="125" transform="rotate(-90 308.3 125)">24</text>
<text x="311.9" y="125" transform="rotate(-90 311.9 125)">25</text>
<text x="315.4" y="125" transform="rotate(-90 315.4 125)">26</text>
<text x="86.1" y="127.8" transform="rotate(-90 86.1 127.8)">2</text>
<text x="154.8" y="127.5">7</text>
<text x="154.8" y="131">8</text>
<text x="158.3" y="129.3">DIO2</text>
<text x="171.8" y="129.3">BUSY</text>
<text x="181.9" y="127.5">10</text>
<text x="158.3" y="132.8">DIO3</text>
<text x="86.1" y="140.4" transform="rotate(-90 86.1 140.4)">1</text>
<text x="86.1" y="161.2" transform="rotate(-90 86.1 161.2)">15</text>
<text x="89.6" y="161.2" transform="rotate(-90 89.6 161.2)">14</text>
<text x="93.1" y="161.2" transform="rotate(-90 93.1 161.2)">13</text>
<text x="96.7" y="161.2" transform="rotate(-90 96.7 161.2)">12</text>
<text x="54" y="166.3">16</text>
<text x="59.5" y="167.4">VBAT_SENSE</text>
<text x="54" y="169.8">17</text>
<text x="54" y="173.4">18</text>
<text x="59.5" y="170.9">CE</text>
<text x="87.8" y="171.1" transform="rotate(-90 87.8 171.1)">VBAT</text>
<text x="91.4" y="171.1" transform="rotate(-90 91.4 171.1)">VBAT</text>
<text x="94.9" y="173.8" transform="rotate(-90 94.9 173.8)">PROG1</text>
<text x="98.4" y="173.8" transform="rotate(-90 98.4 173.8)">PROG3</text>
<text x="121.1" y="173">TE#</text>
<text x="128.6" y="171.6">9</text>
<text x="347.2" y="173.4">1</text>
<text x="366.9" y="173.4">2</text>
<text x="54" y="176.9">19</text>
<text x="59.5" y="174.4">IN</text>
<text x="59.5" y="177.9">IN</text>
<text x="107" y="176.5">STAT1/LBO#</text>
<text x="128.6" y="178.6">7</text>
<text x="128.6" y="175.1">8</text>
<text x="54" y="180.4">20</text>
<text x="54" y="183.9">21</text>
<text x="59.5" y="181.5">OUT</text>
<text x="59.5" y="185">PAD</text>
<text x="117.4" y="180.1">STAT2</text>
<text x="120.7" y="183.6">PG#</text>
<text x="128.6" y="182.2">6</text>
<text x="347.2" y="180.4">3</text>
<text x="366.9" y="180.4">4</text>
<text x="86.1" y="191.8" transform="rotate(-90 86.1 191.8)">1</text>
<text x="87.8" y="188.3" transform="rotate(-90 87.8 188.3)">OUT</text>
<text x="93.1" y="191.8" transform="rotate(-90 93.1 191.8)">3</text>
<text x="94.9" y="188.3" transform="rotate(-90 94.9 188.3)">SEL</text>
<text x="96.7" y="191.8" transform="rotate(-90 96.7 191.8)">4</text>
<text x="98.4" y="188.3" transform="rotate(-90 98.4 188.3)">PROG2</text>
<text x="100.2" y="191.8" transform="rotate(-90 100.2 191.8)">5</text>
<text x="102" y="188.3" transform="rotate(-90 102 188.3)">THERM</text>
<text x="347.2" y="205.1">1</text>
<text x="366.9" y="205.1">2</text>
<text x="347.2" y="212.2">3</text>
<text x="366.9" y="212.2">4</text>
<text x="68.5" y="251">1</text>
<text x="73" y="252.4">IN</text>
<text x="82.5" y="255.9">OUT</text>
<text x="91.7" y="254.5">5</text>
<text x="155" y="252.7">1</text>
<text x="159.5" y="254.1">IN</text>
<text x="168.9" y="257.7">OUT</text>
<text x="178.2" y="256.3">5</text>
<text x="68.5" y="258">2</text>
<text x="73" y="259.4">GND</text>
<text x="83.2" y="263">BYP</text>
<text x="91.7" y="261.5">4</text>
<text x="155" y="259.8">2</text>
<text x="159.5" y="261.2">GND</text>
<text x="178.2" y="263.3">4</text>
<text x="68.5" y="265.1">3</text>
<text x="73" y="266.5">EN</text>
<text x="155" y="266.8">3</text>
<text x="159.5" y="268.3">EN</text>
<text x="169.6" y="264.7">BYP</text>
</g>
<g font-size="3.2" fill="#f00">
<text x="89.6" y="191.8" transform="rotate(-90 89.6 191.8)">2</text>
<text x="91.4" y="188.3" transform="rotate(-90 91.4 188.3)">VPCC</text>
</g>
</svg>
